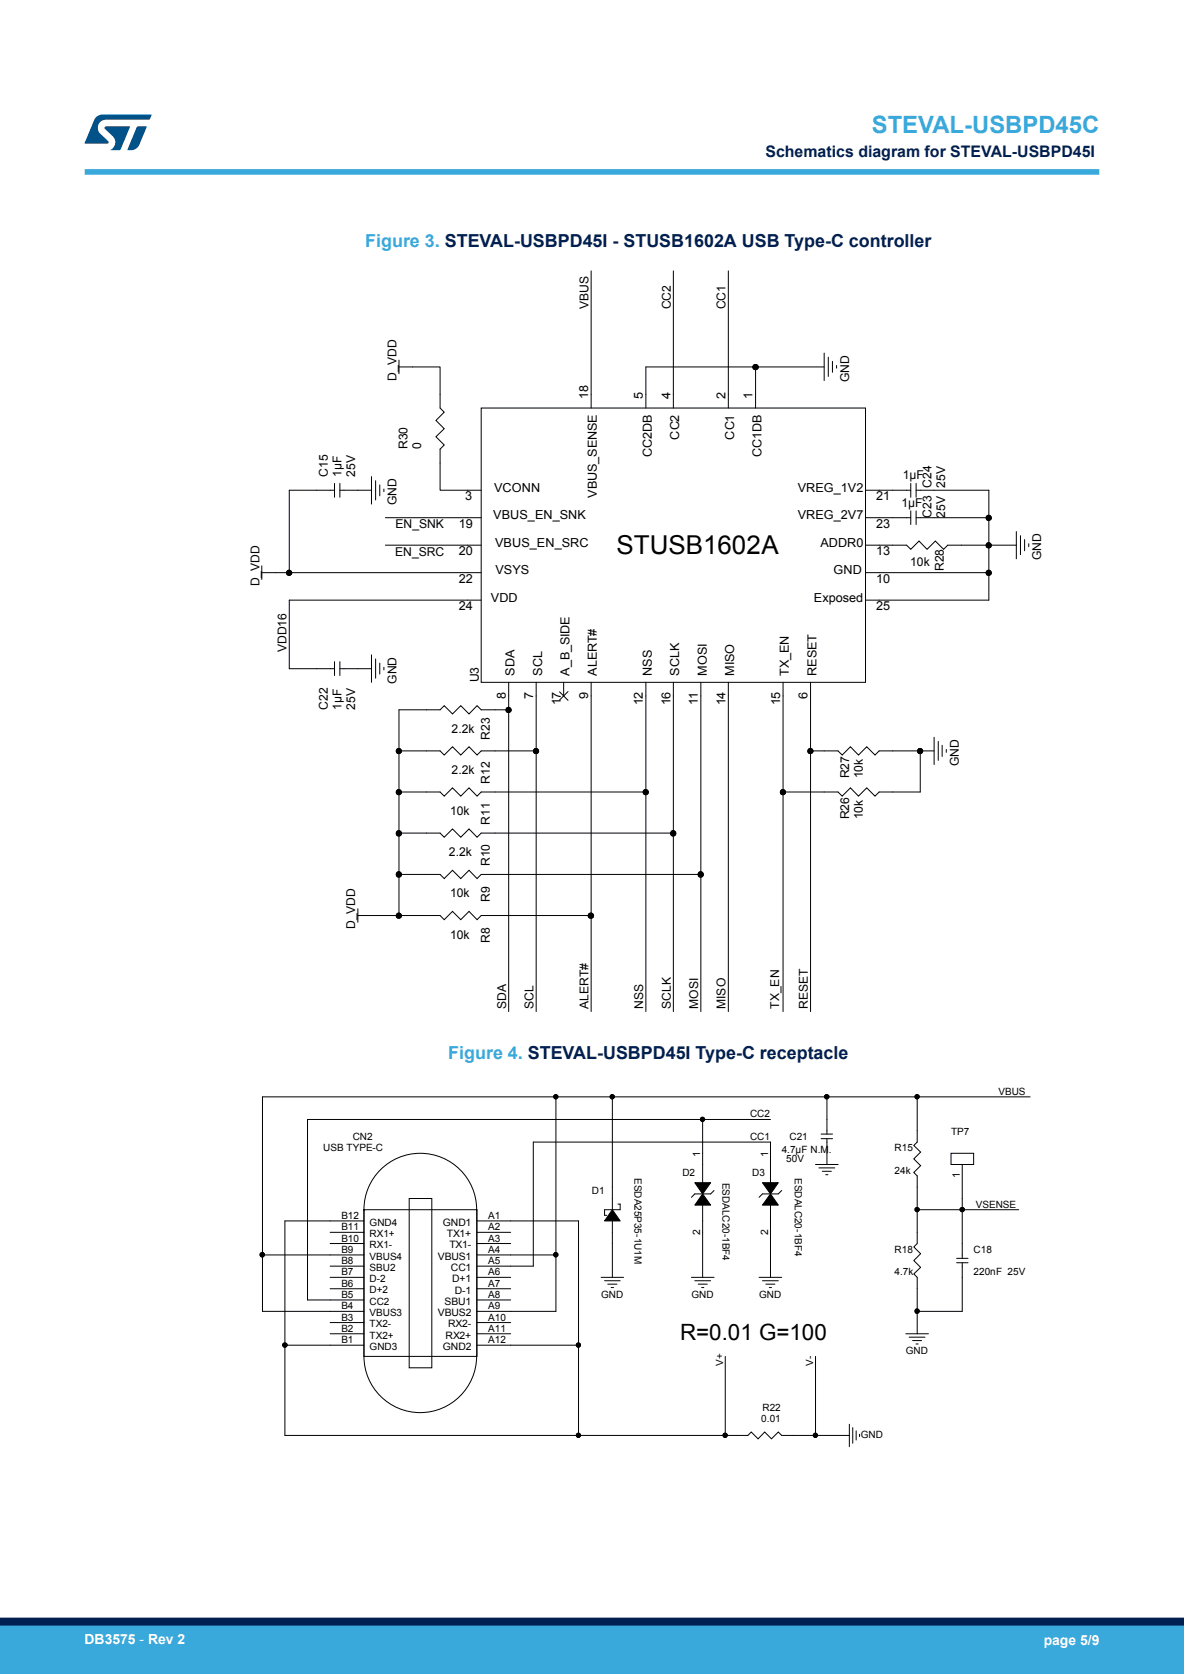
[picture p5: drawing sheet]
<svg xmlns="http://www.w3.org/2000/svg" width="210mm" height="297mm" viewBox="0 0 210 297" stroke-linecap="round" stroke-linejoin="round" font-family="sans-serif">
<g fill="none" stroke="#000" stroke-width=".18">
<path d="M104.8 48.1v24.3M119.4 48.1v24.3M129.2 48.1v24.3M70.8 65.1h7.3v7.3l.7 .7-1.5 1.5 1.5 1.5-1.5 1.4 1.5 1.5-.7 .7v7.3h7.2M70.8 63.9v2.4M85.3 72.4h68.2v48.7h-68.2zM134 65.1h12.2M134 65.1v7.3M134 65.1h-19.4v7.3M146.2 62.6v4.9M146.9 63.4v3.4M147.6 64.1v2"/>
<path d="M148.4 64.8v.5M59.3 85.8v2.4M59.3 87h-8v14.6M60.3 87h5.6M60.3 85.8v2.4M65.9 84.6v4.8M66.6 85.3v3.4M67.4 86v2M68.1 86.8v.4M68.3 91.9h17M68.3 96.7h17M153.5 96.7h7.3l.7 .8 1.5-1.5 1.4 1.5 1.5-1.5 1.5 1.5 .7-.8h7.3"/>
<path d="M153.5 87h8M153.5 91.9h8M161.5 90.6v2.5M161.5 85.8v2.4M162.5 90.6v2.5M162.5 85.8v2.4M162.5 91.9h12.9M162.5 87h12.9v4.9M175.4 96.7v4.9M175.4 91.9v4.8M175.4 96.7h4.9M180.3 94.3v4.8"/>
<path d="M181 95v3.4M181.7 95.7v2M182.5 96.5v.5M46.4 101.6h4.9M46.4 100.4v2.4M51.3 101.6h34M59.3 117.4v2.5M60.3 118.6h5.6M60.3 117.4v2.5M65.9 116.2v4.9M66.6 116.9v3.4M67.4 117.7v1.9"/>
<path d="M68.1 118.4v.5M85.3 106.5h-34v12.1h8M153.5 101.6h21.9M175.4 101.6v4.9h-21.9M70.8 133.2h7.3l.7 .8 1.5-1.5 1.4 1.5 1.5-1.5 1.4 1.5 .7-.8h9.8M90.2 121.1v4.8M90.2 125.9h-4.9l-.7-.7-1.4 1.5-1.5-1.5-1.4 1.5-1.5-1.5-.7 .7h-7.3v21.9M90.2 125.9v53.6M95.1 121.1v12.1M95.1 133.2v46.3M99.2 122.7l1.5 1.6M100 121.1v2.4"/>
<path d="M100.7 122.7l-1.5 1.5M104.8 121.1v41.3M114.6 121.1v19.4M119.4 121.1v26.7M124.3 121.1v34M129.2 121.1v58.4M138.9 121.1v19.4M143.8 121.1v12.1M143.8 133.2v46.3M143.8 133.2h4.8l.8 .8 1.4-1.5 1.5 1.5 1.4-1.5 1.5 1.5 .7-.8h7.3M163.2 133.2h2.5M163.2 133.2v7.3h-7.3l-.7 .7-1.5-1.4-1.4 1.4-1.5-1.4-1.4 1.4-.8-.7h-9.7"/>
<path d="M165.7 130.8v4.8M166.4 131.5v3.4M167.1 132.2v2M167.8 133v.5M70.8 155.1v7.3M70.8 147.8v7.3M70.8 155.1h7.3l.7 .8 1.5-1.5 1.4 1.5 1.5-1.5 1.4 1.5 .7-.8h39M70.8 147.8h7.3l.7 .7 1.5-1.4 1.4 1.4 1.5-1.4 1.4 1.4 .7-.7h34.1M70.8 140.5h7.3l.7 .7 1.5-1.4 1.4 1.4 1.5-1.4 1.4 1.4 .7-.7h29.3M114.6 140.5v39M119.4 147.8v31.7M124.3 155.1v24.4"/>
<path d="M138.9 140.5v39M63.5 162.4h7.3M63.5 161.2v2.4M70.8 162.4h7.3l.7 .8 1.5-1.5 1.4 1.5 1.5-1.5 1.4 1.5 .7-.8h19.5M104.8 162.4v17.1M98.6 194.6h10M98.6 194.6h-52v28.1M98.6 194.6v28.1M124.6 198.6h12.1M124.6 198.6v12M124.6 198.6h-70.1v32h10.1M146.7 194.6v6.6"/>
<path d="M146.7 194.6h16M146.7 194.6h-38.1v20M162.7 194.6v8l-.6 .6 1.2 1.2-1.2 1.2 1.2 1.2-1.2 1.2 .6 .6v6M162.7 194.6h20M58.6 218.6h6M64.6 216.6h-14.1v22.1M64.6 214.6h20v26.1h-20zM67.1 208a10 10 0 0 1 11.1-2.7 10 10 0 0 1 6.3 9.4l.1-.1v26a10 10 0 0 1-10 10 10 10 0 0 1-10-10v-26v.1a9.9 9.9 0 0 1 2.5-6.7zM72.6 212.6h4v30.1h-4zM84.6 216.6h18v22.1M84.6 218.6h6M108.6 214.6l1.4 2h-2.8z"/>
<path d="M108.6 216.6v10M109.6 213.6h.4v1h-2.8v1h.4M123.2 209.8h2.8l-1.4 2zM124.6 211.8l1.4 2h-2.8zM124.6 213.2v13.4M126.6 211.2l-.6 .6h-2.8l-.6 .6M135.2 209.8h2.8l-1.3 2zM136.7 211.8l1.3 2h-2.8zM136.7 213.2v13.4M136.7 210.6v-8h-42.1v22h-10M138.6 211.2l-.6 .6h-2.8l-.6 .6M144.6 206.6h4.1"/>
<path d="M145.2 207.2h2.9M145.6 202h2.1M145.6 201.2h2.1M145.9 207.8h1.5M146.5 208.4h.3M146.7 202v4.6M162.7 214.6v6l-.6 .6 1.2 1.2-1.2 1.2 1.2 1.3-1.2 1.1 .6 .6v6.1M162.7 214.6h8M168.7 204.6h4v2h-4zM170.7 206.6v8M170.7 214.6v8.7M170.7 214.6h10"/>
<path d="M46.6 222.7v10h18M46.6 222.7h18M50.5 238.7h14.1M50.5 238.7v16h52.1M58.6 220.6h6M58.6 224.6h6M58.6 226.6h6M58.6 228.7h6M58.6 234.7h6M58.6 236.6h6M84.6 220.6h6M84.6 222.7h14"/>
<path d="M84.6 226.6h6M84.6 228.7h6M84.6 230.6h6M84.6 234.7h6M84.6 236.6h6M84.6 238.7h18M98.6 222.7v10h-14M102.6 238.7v16M106.6 226.6h4M107.2 227.2h2.8M107.8 227.8h1.6M108.4 228.4h.4"/>
<path d="M122.6 226.6h4M123.2 227.2h2.8M123.8 227.8h1.6M124.4 228.4h.4M134.6 226.6h4M135.2 227.2h2.8M135.8 227.8h1.6M136.4 228.4h.4M160.7 236.6h4M161.3 237.2h2.8M161.9 237.8h1.6M162.5 238.4h.4"/>
<path d="M162.7 232.7v3.9M169.7 224h2M169.7 223.3h2M170.7 224v8.7h-8M102.6 254.7h26M128.6 240.6v14.1M128.6 254.7h4l.6-.6 1.3 1.2 1.1-1.2 1.2 1.2 1.2-1.2 .6 .6h6M144.6 240.6v14.1M144.6 254.7h6M150.6 252.7v4M151.2 253.3v2.8M151.9 253.9v1.6"/>
<path d="M152.5 254.5v.4"/>
<circle cx="134" cy="65.1" r=".47"/>
<circle cx="175.4" cy="91.9" r=".46"/>
<circle cx="175.4" cy="96.8" r=".46"/>
<circle cx="51.3" cy="101.6" r=".46"/>
<circle cx="175.4" cy="101.6" r=".46"/>
<circle cx="70.7" cy="133.3" r=".46"/>
<circle cx="90.2" cy="126" r=".46"/>
<circle cx="95.1" cy="133.3" r=".46"/>
<circle cx="143.7" cy="133.3" r=".46"/>
<circle cx="163.2" cy="133.3" r=".46"/>
<circle cx="70.7" cy="147.8" r=".47"/>
<circle cx="70.7" cy="140.5" r=".46"/>
<circle cx="70.7" cy="155.1" r=".47"/>
<circle cx="114.5" cy="140.5" r=".46"/>
<circle cx="119.4" cy="147.8" r=".47"/>
<circle cx="124.3" cy="155.1" r=".47"/>
<circle cx="138.9" cy="140.5" r=".46"/>
<circle cx="70.7" cy="162.5" r=".46"/>
<circle cx="104.8" cy="162.5" r=".47"/>
<circle cx="98.6" cy="194.6" r=".38"/>
<circle cx="108.6" cy="194.6" r=".38"/>
<circle cx="124.6" cy="198.6" r=".38"/>
<circle cx="146.6" cy="194.6" r=".39"/>
<circle cx="162.7" cy="194.6" r=".38"/>
<circle cx="162.7" cy="214.6" r=".38"/>
<circle cx="170.7" cy="214.6" r=".39"/>
<circle cx="46.5" cy="222.6" r=".4"/>
<circle cx="50.5" cy="238.6" r=".39"/>
<circle cx="98.6" cy="222.6" r=".39"/>
<circle cx="102.6" cy="238.6" r=".38"/>
<circle cx="162.6" cy="232.6" r=".39"/>
<circle cx="102.6" cy="254.7" r=".38"/>
<circle cx="128.6" cy="254.7" r=".38"/>
<circle cx="144.6" cy="254.7" r=".38"/>
</g>
<g fill="#000">
<path d="M108.6 214.6l1.4 2h-2.8z" fill-rule="evenodd"/>
<path d="M124.6 211.8l1.4 2h-2.8z" fill-rule="evenodd"/>
<path d="M123.2 209.8h2.8l-1.4 2z" fill-rule="evenodd"/>
<path d="M136.7 211.8l1.3 2h-2.8z" fill-rule="evenodd"/>
<path d="M135.2 209.8h2.8l-1.3 2z" fill-rule="evenodd"/>
<circle cx="134" cy="65.1" r=".47"/>
<circle cx="175.4" cy="91.9" r=".46"/>
<circle cx="175.4" cy="96.8" r=".46"/>
<circle cx="51.3" cy="101.6" r=".46"/>
<circle cx="175.4" cy="101.6" r=".46"/>
<circle cx="70.7" cy="133.3" r=".46"/>
<circle cx="90.2" cy="126" r=".46"/>
<circle cx="95.1" cy="133.3" r=".46"/>
<circle cx="143.7" cy="133.3" r=".46"/>
<circle cx="163.2" cy="133.3" r=".46"/>
<circle cx="70.7" cy="147.8" r=".47"/>
<circle cx="70.7" cy="140.5" r=".46"/>
<circle cx="70.7" cy="155.1" r=".47"/>
<circle cx="114.5" cy="140.5" r=".46"/>
<circle cx="119.4" cy="147.8" r=".47"/>
<circle cx="124.3" cy="155.1" r=".47"/>
<circle cx="138.9" cy="140.5" r=".46"/>
<circle cx="70.7" cy="162.5" r=".46"/>
<circle cx="104.8" cy="162.5" r=".47"/>
<circle cx="98.6" cy="194.6" r=".38"/>
<circle cx="108.6" cy="194.6" r=".38"/>
<circle cx="124.6" cy="198.6" r=".38"/>
<circle cx="146.6" cy="194.6" r=".39"/>
<circle cx="162.7" cy="194.6" r=".38"/>
<circle cx="162.7" cy="214.6" r=".38"/>
<circle cx="170.7" cy="214.6" r=".39"/>
<circle cx="46.5" cy="222.6" r=".4"/>
<circle cx="50.5" cy="238.6" r=".39"/>
<circle cx="98.6" cy="222.6" r=".39"/>
<circle cx="102.6" cy="238.6" r=".38"/>
<circle cx="162.6" cy="232.6" r=".39"/>
<circle cx="102.6" cy="254.7" r=".38"/>
<circle cx="128.6" cy="254.7" r=".38"/>
<circle cx="144.6" cy="254.7" r=".38"/>
</g>
<path d="M15 30.5h180" fill="none" stroke="#39a9dc" stroke-width="1"/>
<g fill="#005288">
<path d="M17.1 20.7l1.1-.4 8.7 .1-.4 .8h-7.6a1.45 1.45 0 0 0-1.4 .9 1.45 1.45 0 0 0 .2 1.6l1.5 1.3 .1 .2-.1 .2-4.2 .1 1.7-4.2z"/>
<path d="M24.3 22.4l1.7 .1-1.3 3.2a1.6 1.6 0 0 1-1.5 .9h-.5l-.1-.1z"/>
<path d="M18.6 22.5l4.4-.1 .1 .1-1.8 4.1h-1.7a1.54 1.54 0 0 0 .4-2.4l-1.4-1.3-.1-.2z"/>
</g>
<g fill="#39a9dc">
<path d="M0 288.4h210v8.6h-210z" fill-rule="evenodd"/>
<path d="M-.1 288.4h210.2v4.4h-210.2z" fill-rule="evenodd"/>
</g>
<path d="M0 287.7h210" fill="none" stroke="#002052" stroke-width="1.4"/>
<text font-size="4.6" x="109.3" y="98.4">STUSB1602A</text>
<text font-size="4.2" fill="#39a9dc" x="154.6" y="23.5">STEVAL-USBPD45C</text>
<text font-size="4" x="120.6" y="237.8">R=0.01 G=100</text>
<g font-size="3.2" fill="#39a9dc">
<text x="64.8" y="43.8">Figure 3. STEVAL-USBPD45I - STUSB1602A USB Type-C controller</text>
<text x="79.5" y="187.8">Figure 4. STEVAL-USBPD45I Type-C receptacle</text>
</g>
<text font-size="2.8" fill="#002052" x="135.8" y="27.9">Schematics diagram for STEVAL-USBPD45I</text>
<g font-size="2.5" fill="#fff">
<text x="15" y="291.6">DB3575 - Rev 2</text>
<text x="185.1" y="291.9">page 5/9</text>
</g>
<g font-size="2.2">
<text x="104.4" y="54.9" transform="rotate(-90 104.4 54.9)">VBUS</text>
<text x="119" y="54.9" transform="rotate(-90 119 54.9)">CC2</text>
<text x="128.7" y="54.9" transform="rotate(-90 128.7 54.9)">CC1</text>
<text x="70.3" y="67.5" transform="rotate(-90 70.3 67.5)">D_VDD</text>
<text x="104.3" y="70.7" transform="rotate(-90 104.3 70.7)">18</text>
<text x="114" y="70.7" transform="rotate(-90 114 70.7)">5</text>
<text x="118.9" y="70.7" transform="rotate(-90 118.9 70.7)">4</text>
<text x="128.7" y="70.7" transform="rotate(-90 128.7 70.7)">2</text>
<text x="133.5" y="70.7" transform="rotate(-90 133.5 70.7)">1</text>
<text x="150.6" y="67.8" transform="rotate(-90 150.6 67.8)">GND</text>
<text x="72.3" y="79.7" transform="rotate(-90 72.3 79.7)">R30</text>
<text x="74.7" y="79.7" transform="rotate(-90 74.7 79.7)">0</text>
<text x="115.6" y="81.1" transform="rotate(-90 115.6 81.1)">CC2DB</text>
<text x="120.5" y="78" transform="rotate(-90 120.5 78)">CC2</text>
<text x="130.2" y="78" transform="rotate(-90 130.2 78)">CC1</text>
<text x="135" y="81.1" transform="rotate(-90 135 81.1)">CC1DB</text>
<text x="58.2" y="84.6" transform="rotate(-90 58.2 84.6)">C15</text>
<text x="60.6" y="84.6" transform="rotate(-90 60.6 84.6)">1µF</text>
<text x="63" y="84.6" transform="rotate(-90 63 84.6)">25V</text>
<text x="70.3" y="89.7" transform="rotate(-90 70.3 89.7)">GND</text>
<text x="82.5" y="88.8">3</text>
<text x="87.6" y="87.2">VCONN</text>
<text x="105.9" y="88.3" transform="rotate(-90 105.9 88.3)">VBUS_SENSE</text>
<text x="141.5" y="87.2">VREG_1V2</text>
<text x="155.4" y="88.8">21</text>
<text x="159.9" y="89.9">1µF</text>
<text x="160.1" y="85">1µF</text>
<text x="165.2" y="86.5" transform="rotate(-90 165.2 86.5)">C24</text>
<text x="167.7" y="86.5" transform="rotate(-90 167.7 86.5)">25V</text>
<text x="70.2" y="93.7">EN_SNK</text>
<text x="81.4" y="93.7">19</text>
<text x="87.5" y="92.1">VBUS_EN_SNK</text>
<text x="141.5" y="92.1">VREG_2V7</text>
<text x="155.4" y="93.7">23</text>
<text x="165.2" y="91.9" transform="rotate(-90 165.2 91.9)">C23</text>
<text x="167.7" y="91.9" transform="rotate(-90 167.7 91.9)">25V</text>
<text x="70.1" y="98.7">EN_SRC</text>
<text x="81.4" y="98.5">20</text>
<text x="87.8" y="97">VBUS_EN_SRC</text>
<text x="87.9" y="101.9">VSYS</text>
<text x="145.5" y="97">ADDR0</text>
<text x="147.8" y="101.9">GND</text>
<text x="155.4" y="98.5">13</text>
<text x="161.4" y="100.4">10k</text>
<text x="167.4" y="101.3" transform="rotate(-90 167.4 101.3)">R28</text>
<text x="184.7" y="99.4" transform="rotate(-90 184.7 99.4)">GND</text>
<text x="46" y="104" transform="rotate(-90 46 104)">D_VDD</text>
<text x="81.4" y="103.4">22</text>
<text x="87.1" y="106.7">VDD</text>
<text x="144.4" y="106.7">Exposed</text>
<text x="155.4" y="103.4">10</text>
<text x="81.4" y="108.3">24</text>
<text x="155.4" y="108.3">25</text>
<text x="50.8" y="115.7" transform="rotate(-90 50.8 115.7)">VDD16</text>
<text x="91.3" y="119.9" transform="rotate(-90 91.3 119.9)">SDA</text>
<text x="96.1" y="119.8" transform="rotate(-90 96.1 119.8)">SCL</text>
<text x="101" y="119.9" transform="rotate(-90 101 119.9)">A_B_SIDE</text>
<text x="105.9" y="119.9" transform="rotate(-90 105.9 119.9)">ALERT#</text>
<text x="115.6" y="119.9" transform="rotate(-90 115.6 119.9)">NSS</text>
<text x="120.5" y="119.9" transform="rotate(-90 120.5 119.9)">SCLK</text>
<text x="125.3" y="119.9" transform="rotate(-90 125.3 119.9)">MOSI</text>
<text x="130.2" y="119.8" transform="rotate(-90 130.2 119.8)">MISO</text>
<text x="139.9" y="119.9" transform="rotate(-90 139.9 119.9)">TX_EN</text>
<text x="144.8" y="119.9" transform="rotate(-90 144.8 119.9)">RESET</text>
<text x="58.2" y="125.9" transform="rotate(-90 58.2 125.9)">C22</text>
<text x="60.6" y="125.9" transform="rotate(-90 60.6 125.9)">1µF</text>
<text x="63" y="125.9" transform="rotate(-90 63 125.9)">25V</text>
<text x="70.3" y="121.3" transform="rotate(-90 70.3 121.3)">GND</text>
<text x="84.9" y="121.1" transform="rotate(-90 84.9 121.1)">U3</text>
<text x="89.7" y="123.9" transform="rotate(-90 89.7 123.9)">8</text>
<text x="94.6" y="123.9" transform="rotate(-90 94.6 123.9)">7</text>
<text x="99.5" y="125.2" transform="rotate(-90 99.5 125.2)">17</text>
<text x="104.3" y="123.9" transform="rotate(-90 104.3 123.9)">9</text>
<text x="114" y="125.2" transform="rotate(-90 114 125.2)">12</text>
<text x="118.9" y="125.2" transform="rotate(-90 118.9 125.2)">16</text>
<text x="123.8" y="125.2" transform="rotate(-90 123.8 125.2)">11</text>
<text x="128.7" y="125.2" transform="rotate(-90 128.7 125.2)">14</text>
<text x="138.4" y="125.2" transform="rotate(-90 138.4 125.2)">15</text>
<text x="143.2" y="123.9" transform="rotate(-90 143.2 123.9)">6</text>
<text x="80.1" y="130">2.2k</text>
<text x="86.9" y="131.3" transform="rotate(-90 86.9 131.3)">R23</text>
<text x="80.1" y="137.3">2.2k</text>
<text x="170.1" y="135.9" transform="rotate(-90 170.1 135.9)">GND</text>
<text x="86.9" y="139" transform="rotate(-90 86.9 139)">R12</text>
<text x="150.6" y="138.1" transform="rotate(-90 150.6 138.1)">R27</text>
<text x="153" y="138.1" transform="rotate(-90 153 138.1)">10k</text>
<text x="79.8" y="144.6">10k</text>
<text x="86.9" y="146.4" transform="rotate(-90 86.9 146.4)">R11</text>
<text x="150.6" y="145.4" transform="rotate(-90 150.6 145.4)">R26</text>
<text x="153" y="145.4" transform="rotate(-90 153 145.4)">10k</text>
<text x="79.6" y="151.9">2.2k</text>
<text x="86.9" y="153.7" transform="rotate(-90 86.9 153.7)">R10</text>
<text x="79.8" y="159.2">10k</text>
<text x="86.9" y="160" transform="rotate(-90 86.9 160)">R9</text>
<text x="63" y="164.8" transform="rotate(-90 63 164.8)">D_VDD</text>
<text x="79.8" y="166.5">10k</text>
<text x="86.9" y="167.3" transform="rotate(-90 86.9 167.3)">R8</text>
<text x="89.7" y="179" transform="rotate(-90 89.7 179)">SDA</text>
<text x="94.6" y="179" transform="rotate(-90 94.6 179)">SCL</text>
<text x="104.4" y="179" transform="rotate(-90 104.4 179)">ALERT#</text>
<text x="114.1" y="179" transform="rotate(-90 114.1 179)">NSS</text>
<text x="119" y="179" transform="rotate(-90 119 179)">SCLK</text>
<text x="123.8" y="179" transform="rotate(-90 123.8 179)">MOSI</text>
<text x="128.7" y="179" transform="rotate(-90 128.7 179)">MISO</text>
<text x="138.2" y="179" transform="rotate(-90 138.2 179)">TX_EN</text>
<text x="143.3" y="179" transform="rotate(-90 143.3 179)">RESET</text>
</g>
<g font-size="1.8">
<text x="177.1" y="194.2">VBUS</text>
<text x="62.6" y="202.2">CN2</text>
<text x="133" y="198.2">CC2</text>
<text x="133" y="202.2">CC1</text>
<text x="140" y="202.2">C21</text>
<text x="168.7" y="201.5">TP7</text>
<text x="57.3" y="204.3">USB TYPE-C</text>
<text x="112.5" y="209" transform="rotate(90 112.5 209)">ESDA25P35-1U1M</text>
<text x="121" y="208.7">D2</text>
<text x="124.2" y="205.2" transform="rotate(-90 124.2 205.2)">1</text>
<text x="128.2" y="209.8" transform="rotate(90 128.2 209.8)">ESDALC20-1BF4</text>
<text x="133.4" y="208.7">D3</text>
<text x="136.2" y="205.2" transform="rotate(-90 136.2 205.2)">1</text>
<text x="138.6" y="204.7">4.7µF N.M.</text>
<text x="139.5" y="206.2">50V</text>
<text x="141" y="209" transform="rotate(90 141 209)">ESDALC20-1BF4</text>
<text x="158.7" y="208.2">24k</text>
<text x="158.7" y="204.3">R15</text>
<text x="170.2" y="209" transform="rotate(-90 170.2 209)">1</text>
<text x="105" y="211.9">D1</text>
<text x="173.1" y="214.2">VSENSE</text>
<text x="60.5" y="216.3">B12</text>
<text x="60.5" y="218.2">B11</text>
<text x="60.5" y="220.3">B10</text>
<text x="65.5" y="217.5">GND4</text>
<text x="65.5" y="219.5">RX1+</text>
<text x="65.5" y="221.5">RX1-</text>
<text x="78.5" y="217.5">GND1</text>
<text x="79.3" y="219.5">TX1+</text>
<text x="79.7" y="221.5">TX1-</text>
<text x="86.6" y="216.3">A1</text>
<text x="86.6" y="218.2">A2</text>
<text x="86.6" y="220.3">A3</text>
<text x="124.2" y="219" transform="rotate(-90 124.2 219)">2</text>
<text x="136.2" y="219" transform="rotate(-90 136.2 219)">2</text>
<text x="60.5" y="226.3">B7</text>
<text x="60.5" y="222.3">B9</text>
<text x="60.5" y="224.3">B8</text>
<text x="65.5" y="225.5">SBU2</text>
<text x="65.5" y="227.5">D-2</text>
<text x="65.5" y="223.5">VBUS4</text>
<text x="77.7" y="223.5">VBUS1</text>
<text x="80" y="225.5">CC1</text>
<text x="80.2" y="227.5">D+1</text>
<text x="86.6" y="222.3">A4</text>
<text x="86.6" y="224.3">A5</text>
<text x="86.6" y="226.3">A6</text>
<text x="158.7" y="226.3">4.7k</text>
<text x="158.7" y="222.3">R18</text>
<text x="172.7" y="226.3">220nF 25V</text>
<text x="172.7" y="222.3">C18</text>
<text x="60.5" y="228.3">B6</text>
<text x="60.5" y="230.3">B5</text>
<text x="60.5" y="232.3">B4</text>
<text x="65.5" y="233.5">VBUS3</text>
<text x="65.5" y="229.5">D+2</text>
<text x="65.5" y="231.5">CC2</text>
<text x="77.7" y="233.5">VBUS2</text>
<text x="78.9" y="231.5">SBU1</text>
<text x="80.7" y="229.5">D-1</text>
<text x="86.6" y="230.3">A8</text>
<text x="86.6" y="228.3">A7</text>
<text x="86.6" y="232.3">A9</text>
<text x="106.6" y="230.3">GND</text>
<text x="122.6" y="230.3">GND</text>
<text x="134.6" y="230.3">GND</text>
<text x="60.5" y="236.3">B2</text>
<text x="60.5" y="238.3">B1</text>
<text x="60.5" y="234.3">B3</text>
<text x="65.5" y="239.5">GND3</text>
<text x="65.5" y="235.5">TX2-</text>
<text x="65.5" y="237.5">TX2+</text>
<text x="78.5" y="239.5">GND2</text>
<text x="79" y="237.5">RX2+</text>
<text x="79.5" y="235.5">RX2-</text>
<text x="86.6" y="236.3">A11</text>
<text x="86.6" y="234.3">A10</text>
<text x="86.6" y="238.3">A12</text>
<text x="128.2" y="242.3" transform="rotate(-90 128.2 242.3)">V+</text>
<text x="144.3" y="242.3" transform="rotate(-90 144.3 242.3)">V-</text>
<text x="160.7" y="240.3">GND</text>
<text x="135.2" y="250.3">R22</text>
<text x="135" y="252.3">0.01</text>
<text x="152.7" y="255.1">GND</text>
</g>
</svg>
